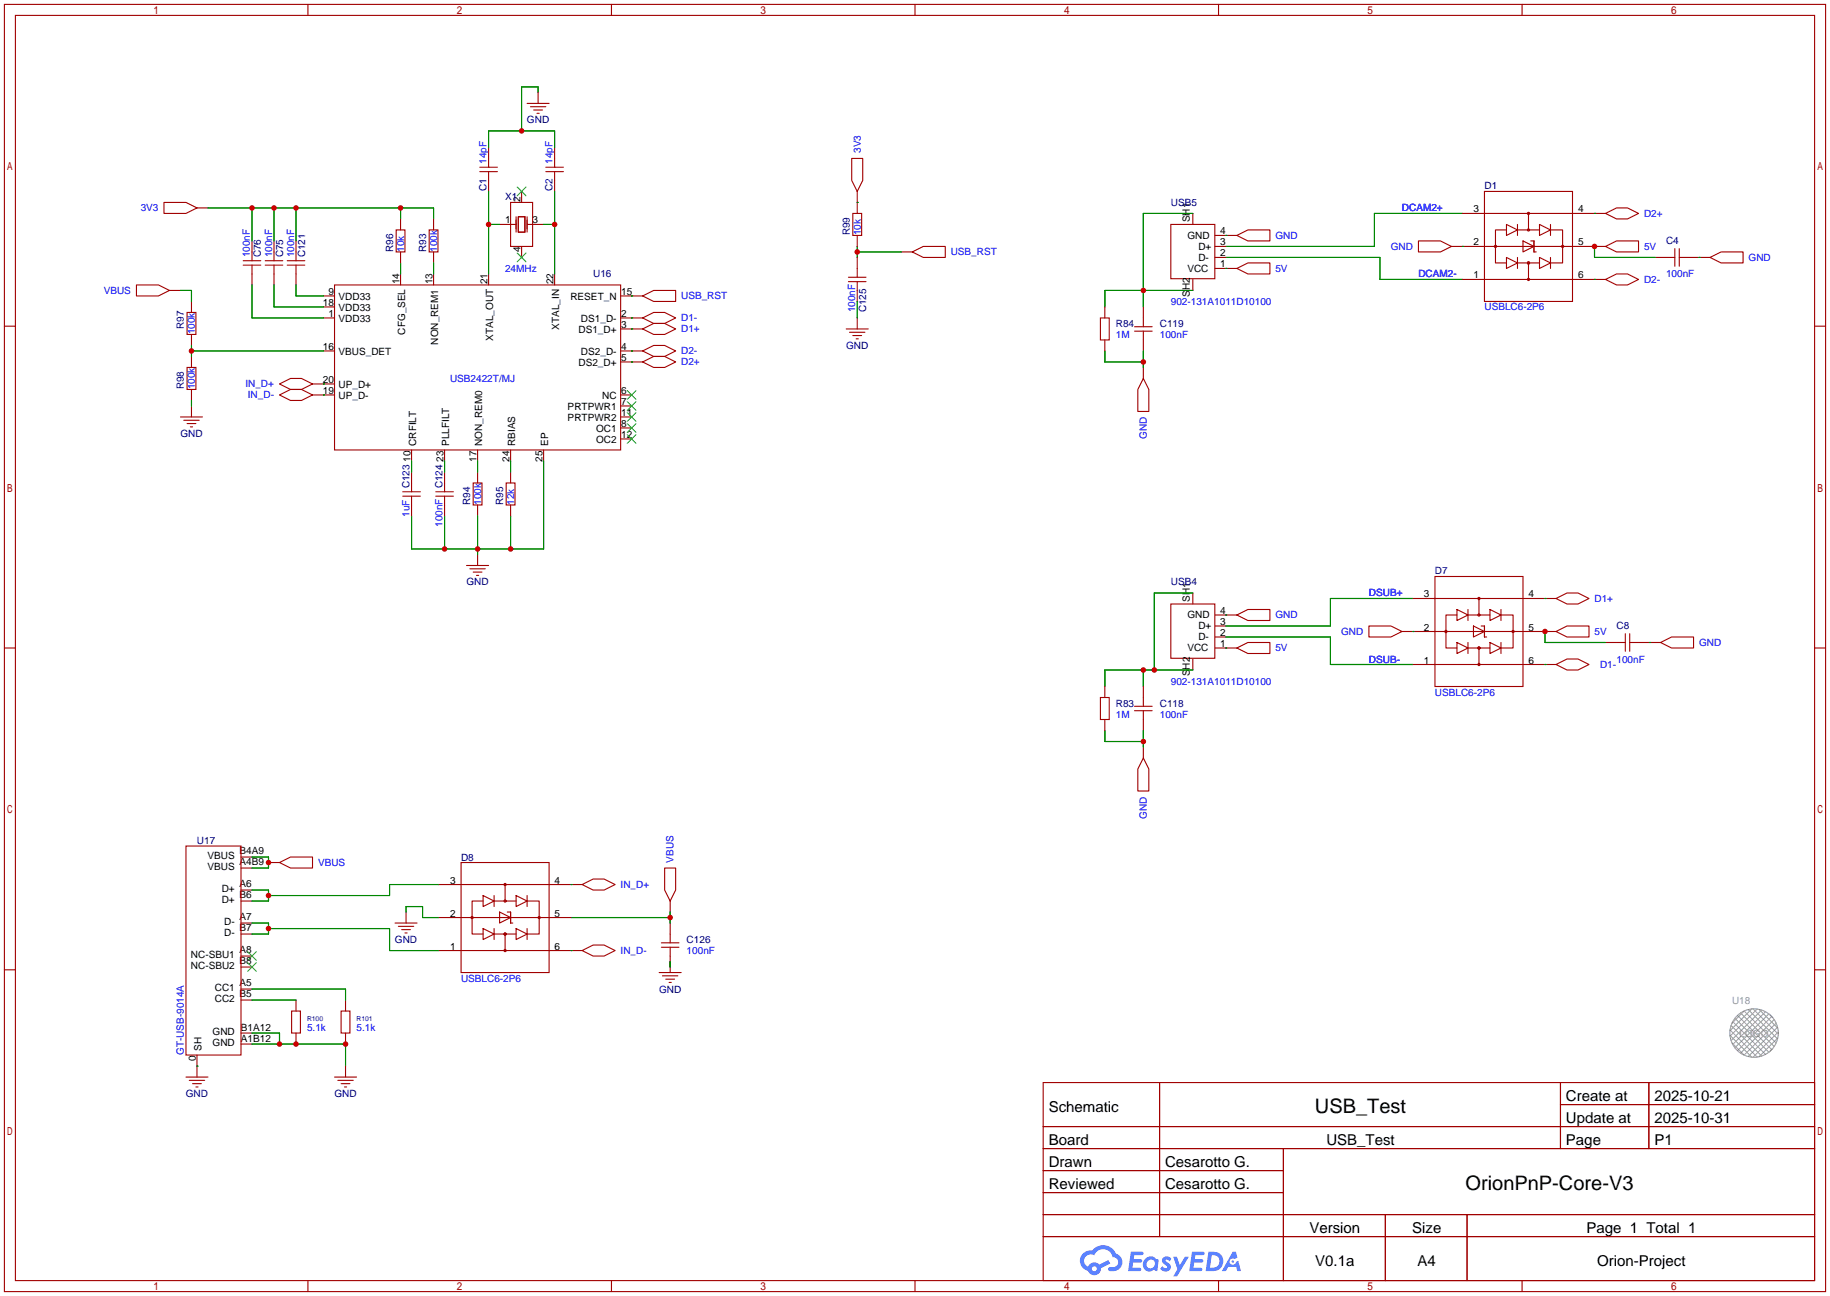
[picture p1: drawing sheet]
<svg xmlns="http://www.w3.org/2000/svg" width="422mm" height="299mm" viewBox="0 0 422 299" stroke-linecap="round" stroke-linejoin="round" font-family="sans-serif">
<g fill="none" stroke="#a10000" stroke-width=".25">
<path d="M1 1h420.4v297.2h-420.4zM3.6 3.6h415.2v292.1h-415.2zM71.1 1v2.6M141.1 1v2.6M211.2 1v2.6M281.3 1v2.6M351.3 1v2.6M1 75.3h2.6M418.8 75.3h2.6M1 149.6h2.6M418.8 149.6h2.6M1 223.9h2.6"/>
<path d="M418.8 223.9h2.6M240.8 249.9h178v45.8h-178zM267.7 249.9v35.6M360.2 249.9v15.3M360.2 255h58.6M380.6 249.9v15.3M240.8 260.1h178M240.8 265.2h178M240.8 270.3h55.4M240.8 275.3h55.4M296.2 265.2v30.5M71.1 295.7v2.5"/>
<path d="M141.1 295.7v2.5M211.2 295.7v2.5M240.8 280.4h178M240.8 285.5h178M281.3 295.7v2.5M319.8 280.4v15.3M338.6 280.4v15.3M351.3 295.7v2.5"/>
</g>
<g fill="#5487ff">
<path d="M268.5 290.3a1.3 1.3 0 0 1 1.9 .3l-.4 .6a.54 .54 0 0 0-1-.2l.2 .2a1.28 1.28 0 0 1 .8 2 1.53 1.53 0 0 1-2.2-.3l.5-.6 .8 .5a.31 .31 0 0 0 .3-.3 .31 .31 0 0 0-.2-.3 1.12 1.12 0 0 1-.7-1.9z"/>
<path d="M270.8 290.2h.8l.7 1.9 1.2-1.9h.9l-2.7 4.5h-.9l1-1.7z"/>
<path d="M261 289h2.3a.46 .46 0 0 1 .5 .1 .46 .46 0 0 1 .1 .5l-.3 .2h-1.8l-.1 .9h1.6a.4 .4 0 0 1 .3 .4 .4 .4 0 0 1-.4 .4h-1.6l-.2 1.2h1.4a.46 .46 0 0 1 .5 .1 .46 .46 0 0 1 .1 .5l-.4 .2h-2.6z"/>
<path d="M275.1 289h2.3a.47 .47 0 0 1 .5 .1 .47 .47 0 0 1 .1 .5l-.3 .2h-1.8l-.1 .9h1.6a.4 .4 0 0 1 .4 .4 .4 .4 0 0 1-.5 .4h-1.6l-.2 1.2h1.4a.46 .46 0 0 1 .5 .1 .46 .46 0 0 1 .1 .5l-.4 .2h-2.6z"/>
<path d="M284.5 289h.8l.3 1.3-.6 .4a.75 .75 0 0 0-1.1 .3 .75 .75 0 0 0 .5 1 .75 .75 0 0 0 .9-.6l.5-.3 .6 2.4h-.8l-.3-1h-1.8l-.5 1h-1z"/>
<path d="M278.9 289l-.6 4.5h1.4a2.27 2.27 0 0 0 2.7-2.3 2.27 2.27 0 0 0-2.7-2.2zM279.7 289.8a1.5 1.5 0 0 1 1.8 1.5 1.5 1.5 0 0 1-1.9 1.4h-.3z"/>
<path d="M264.4 290.6a1.6 1.6 0 0 0-.4 2.3 1.6 1.6 0 0 0 2.3 .2l.8 .4 .3-2.5-.1-.3h-.5a1.58 1.58 0 0 0-2.4-.1zM265 291.1a.99 .99 0 0 1 1.6 .6 .99 .99 0 0 1-1.3 1.1 .98 .98 0 0 1-.3-1.7z"/>
<path d="M250 289.4a2.37 2.37 0 0 0 1.1 4 1.54 1.54 0 0 0 1.8 1 1.54 1.54 0 0 0 1.2-1.6l2.2-1.1-.5-.8-2.1 1.1a1.57 1.57 0 0 0-2.6 .4 1.5 1.5 0 0 1-.7-2.1 1.5 1.5 0 0 1 2.2-.5 2.23 2.23 0 0 1 2.3-1.4 2.23 2.23 0 0 1 1.9 1.8 1.16 1.16 0 0 1 1.3 1.1 1.16 1.16 0 0 1-1.1 1.3h-.7a.47 .47 0 0 0-.5 .3 .47 .47 0 0 0 .4 .6 2.14 2.14 0 0 0 2.7-1.4 2.14 2.14 0 0 0-1.3-2.7 3.2 3.2 0 0 0-5.5-.7l-1.1 .1zM252 292.9a.6 .6 0 0 1 1.2 0 .6 .6 0 0 1-1.2 0z"/>
<circle cx="284.6" cy="291.3" r=".28"/>
</g>
<g fill="none" stroke="#a10000" stroke-width=".25">
<path d="M110.7 38.6h4.1M110.7 39.6h4.1M112.8 34v4.6M112.8 39.6v4.6M121.7 23.9h5M122.4 24.6h3.6M123.2 25.4h2M124 26.2h.5M124.2 21.3v2.6M126 38.6h4M126 39.6h4M128 34v4.6"/>
<path d="M128 39.6v4.6M196.6 36.6h2.5v5.1l-1.2 2.5-1.3-2.5zM37.8 46.7h5.1l2.6 1.3-2.6 1.3h-5.1zM45.5 48h2.5M58.2 55.6v4.6M63.2 55.6v4.6M68.3 55.6v4.6M91.4 53.1h2.1v5.1h-2.1zM92.5 50.5v2.6M92.5 58.2v2.5M99.1 53.1h2v5.1h-2zM100.1 50.5v2.6"/>
<path d="M100.1 58.2v2.5M115.3 51.8h3.8M117.9 46.7h5v10.2h-5zM119.1 50v3.6M119.6 50h1.6v3.6h-1.6zM120.4 44.2v2.5M120.4 56.9v2.5M121.7 50v3.6M121.7 51.8h3.8M196.8 49.3h2.1v5.1h-2.1zM197.9 44.2v5.1M197.9 54.4v2.5"/>
<path d="M197.9 59.4v4.6M208 58.2h2.6M210.6 58.2l2.5-1.3h5.1v2.5h-5.1zM270.3 51.8h10.1v12.5h-10.1zM275.3 49.3v2.5M280.4 54.4h5.1M280.4 56.9h2.6M280.4 59.4h2.6M285.5 54.4l2.5-1.3h5.1v2.5h-5.1zM327.4 55.6h5.1l2.5 1.3-2.5 1.3h-5.1zM335 56.9h35.6M337.6 49.3h33"/>
<path d="M342.6 44.2h20.4v25.4h-20.4zM347.7 59.4l2.6 1.3-2.6 1.3zM347.7 51.8l2.6 1.3-2.6 1.3zM347.7 53.1h-2.5v7.6h2.5M350.3 51.8v2.6M350.3 59.4v2.6M350.3 53.1h5M351.5 55.6l2.6 1.3-2.6 1.3zM352.8 49.3v3.8M353.3 55.6h.8v2.6h.5M355.3 59.4l2.6 1.3-2.6 1.3zM355.3 51.8l2.6 1.3-2.6 1.3z"/>
<path d="M357.6 53.1h3.1v7.6h-2.8M357.9 51.8v2.6M357.9 59.4v2.6M370.6 49.3l2.5-1.3h2.6l2.5 1.3-2.5 1.2h-2.6zM370.6 56.9l2.5-1.3h5.1v2.6h-5.1zM382 59.4h4.6M386.6 57.4v4.1M387.6 59.4h7.1M387.6 57.4v4.1M394.7 59.4l2.6-1.2h5v2.5h-5zM31.5 65.8h5.1l2.5 1.3-2.5 1.2h-5.1zM39.1 67.1h2.6"/>
<path d="M43.2 72.1h2v5.1h-2zM44.2 69.6v2.5M44.2 77.2v2.6M56.1 60.2h4.1M56.1 61.2h4.1M58.2 61.2v4.6M61.2 60.2h4.1M61.2 61.2h4.1M63.2 61.2v4.6M66.3 60.2h4.1M66.3 61.2h4.1M68.3 61.2v4.6"/>
<path d="M74.7 70.9h2.5M74.7 68.3h2.5M74.7 73.4h2.5M77.2 65.8h66.1v38.1h-66.1zM92.5 63.2v2.6M100.1 63.2v2.6M112.8 63.2v2.6M128 63.2v2.6M143.3 75.9h5M143.3 68.3h5M143.3 73.4h5M148.3 68.3l2.6-1.2h5.1v2.5h-5.1z"/>
<path d="M148.3 73.4l2.6-1.3h2.5l2.6 1.3-2.6 1.3h-2.5zM148.3 75.9l2.6-1.2h2.5l2.6 1.2-2.6 1.3h-2.5zM195.3 75.9h5.1M195.8 64h4.1M195.8 65h4.1M196.1 76.7h3.5M196.8 77.5h2.1M197.6 78.2h.5M197.9 65v4.6M197.9 73.4v2.5M254 73.4h2v5.1h-2zM255 70.9v2.5"/>
<path d="M255 78.5v2.5M261.9 76.5h4M261.9 75.4h4M263.9 70.9v4.5M263.9 76.5v4.5M275.3 64.5v2.6M280.4 62h5.1M285.5 62l2.5-1.3h5.1v2.5h-5.1zM337.6 64.5h33M350.3 60.7h5M352.8 60.7v3.8M370.6 64.5l2.5-1.3h2.6l2.5 1.3-2.5 1.3h-2.6z"/>
<path d="M41.7 96.3h5M42.4 97h3.6M43.2 84.8h2v5.1h-2zM43.2 97.8h2M43.9 98.6h.5M44.2 82.3v2.5M44.2 89.9v2.6M44.2 93.7v2.6M64.5 91.2l2.6-1.3h2.5l2.5 1.3-2.5 1.3h-2.5zM64.5 88.6l2.6-1.2h2.5l2.5 1.2-2.5 1.3h-2.5zM72.1 88.6h5.1M72.1 91.2h5.1"/>
<path d="M74.7 81h2.5M143.3 91.2h2.5M143.3 81h5M143.3 96.3h2.5M143.3 98.8h2.5M143.3 93.7h2.5M143.3 83.6h5M148.3 81l2.6-1.2h2.5l2.6 1.2-2.6 1.3h-2.5zM148.3 83.6l2.6-1.3h2.5l2.6 1.3-2.6 1.2h-2.5zM263.9 87.4l1.3 2.5v5.1h-2.6v-5.1zM263.9 84.8v2.6M93 114.6h4"/>
<path d="M93 113.5h4M95 103.9v2.5M95 109v4.5M95 114.6v4.5M100.6 114.6h4M100.6 113.5h4M102.6 103.9v2.5M102.6 109v4.5M102.6 114.6v4.5M109.2 111.5h2.1v5.1h-2.1zM110.2 103.9v2.5M110.2 109v2.5"/>
<path d="M110.2 116.6v2.5M116.8 111.5h2.1v5.1h-2.1zM117.9 103.9v2.5M117.9 109v2.5M117.9 116.6v2.5M125.5 103.9v2.5M143.3 101.3h2.5M107.7 130.6h5.1M108.5 131.3h3.5M109.2 132.1h2.1M110 132.8h.5M110.2 128v2.6"/>
<path d="M270.3 139.4h10.1v12.6h-10.1zM275.3 136.9v2.5M326.1 138.2h33.1M331.2 133.1h20.3v25.4h-20.3zM341.4 138.2v3.8M359.2 138.2l2.5-1.3h2.5l2.6 1.3-2.6 1.2h-2.5zM255 158.5v2.5M263.9 158.5v4.6M275.3 152.1v2.6M280.4 149.6h5.1M280.4 147.1h2.6M280.4 144.5h2.6"/>
<path d="M280.4 142h5.1M285.5 149.6l2.5-1.3h5.1v2.6h-5.1zM285.5 142l2.5-1.3h5.1v2.6h-5.1zM316 144.5h5.1l2.5 1.3-2.5 1.3h-5.1zM323.6 145.8h35.6M326.1 153.4h33.1M336.3 148.3l2.5 1.3-2.5 1.3zM336.3 140.7l2.5 1.3-2.5 1.3zM336.3 142h-2.5v7.6h2.5M338.8 149.6h5.1M338.8 142h5.1M338.8 140.7v2.6"/>
<path d="M338.8 148.3v2.6M340.1 144.5l2.5 1.3-2.5 1.3zM341.4 149.6v3.8M341.9 144.5h.7v2.6h.6M343.9 148.3l2.6 1.3-2.6 1.3zM343.9 140.7l2.6 1.3-2.6 1.3zM346.2 142h3v7.6h-2.7M346.5 140.7v2.6M346.5 148.3v2.6M359.2 153.4l2.5-1.3h2.5l2.6 1.3-2.6 1.3h-2.5zM359.2 145.8l2.5-1.3h5.1v2.6h-5.1zM370.6 148.3h4.6"/>
<path d="M375.2 146.3v4.1M376.2 148.3h7.1M376.2 146.3v4.1M383.3 148.3l2.5-1.2h5.1v2.5h-5.1zM254 161h2v5.1h-2zM255 166.1v2.6M261.9 164.1h4M261.9 163.1h4M263.9 175l1.3 2.5v5.1h-2.6v-5.1zM263.9 164.1v4.6M263.9 172.5v2.5M42.9 195.3h12.7v48.3h-12.7z"/>
<path d="M55.6 197.9h2.6M62 199.1h2.5M64.5 199.1l2.6-1.2h5v2.5h-5zM106.4 199.1h20.3v25.4h-20.3zM55.6 200.4h2.6M55.6 205.5h2.6M55.6 215.6h2.6M55.6 213.1h2.6M55.6 208h2.6M91.2 213.1h5.1M91.9 213.9h3.6M92.7 214.6h2"/>
<path d="M93.5 215.4h.5M93.7 210.6v2.5M101.3 219.5h33.1M101.3 204.2h33.1M101.3 211.8h30.5M111.5 214.4l2.5 1.2-2.5 1.3zM111.5 206.8l2.5 1.2-2.5 1.3zM111.5 208h-2.5v7.6h2.5M114 215.6h5.1M114 208h5.1M114 206.8v2.5M114 214.4v2.5"/>
<path d="M115.3 210.6l2.6 1.2-2.6 1.3zM116.6 204.2v3.8M116.6 215.6v3.9M117.1 210.6h.8v2.5h.5M119.1 214.4l2.6 1.2-2.6 1.3zM119.1 206.8l2.6 1.2-2.6 1.3zM121.4 208h3.1v7.6h-2.8M121.7 206.8v2.5M121.7 214.4v2.5M134.4 219.5l2.5-1.3h2.5l2.6 1.3-2.6 1.2h-2.5zM134.4 204.2l2.5-1.3h2.5l2.6 1.3-2.6 1.3h-2.5zM152.7 218.7h4"/>
<path d="M152.7 217.7h4M153.4 200.4h2.6v5.1l-1.3 2.5-1.3-2.5zM154.7 208v2.6M154.7 213.1v4.6M154.7 218.7v5.8M55.6 220.7h2.6M55.6 230.9h2.6M55.6 238.5h2.6M55.6 228.3h2.6M55.6 223.3h2.6M67.3 233.4h2v5.1h-2zM68.3 230.9v2.5"/>
<path d="M68.3 238.5v2.5M78.7 233.4h2.1v5.1h-2.1zM79.8 230.9v2.5M79.8 238.5v2.5M152.1 224.5h5.1M152.9 225.3h3.6M153.7 226.1h2M154.4 226.8h.5M42.9 248.7h5.1M43.7 249.4h3.5M44.4 250.2h2.1M45.2 251h.5"/>
<path d="M45.5 243.6v5.1M55.6 241h2.6M77.2 248.7h5.1M78 249.4h3.5M78.7 250.2h2.1M79.5 251h.5M79.8 246.1v2.6"/>
<circle cx="345.2" cy="56.9" r=".25"/>
<circle cx="352.8" cy="53.1" r=".25"/>
<circle cx="352.8" cy="49.3" r=".25"/>
<circle cx="360.7" cy="56.9" r=".25"/>
<circle cx="352.8" cy="64.5" r=".25"/>
<circle cx="352.8" cy="60.7" r=".25"/>
<circle cx="341.4" cy="138.2" r=".25"/>
<circle cx="333.8" cy="145.8" r=".25"/>
<circle cx="341.4" cy="153.4" r=".25"/>
<circle cx="341.4" cy="142" r=".25"/>
<circle cx="341.4" cy="149.6" r=".25"/>
<circle cx="349.2" cy="145.8" r=".25"/>
<circle cx="109" cy="211.8" r=".25"/>
<circle cx="116.6" cy="208" r=".25"/>
<circle cx="116.6" cy="215.6" r=".25"/>
<circle cx="116.6" cy="219.5" r=".25"/>
<circle cx="116.6" cy="204.2" r=".25"/>
<circle cx="124.5" cy="211.8" r=".25"/>
</g>
<g fill="none" stroke="#008700" stroke-width=".25">
<path d="M112.8 34v-3.8h15.2v3.8M124.2 21.3v-1.2h-3.8v10.1M48 48h52.1v2.5M58.2 48v7.6M63.2 48v7.6M68.3 48v7.6M92.5 48v2.5M112.8 44.2v19M112.8 51.8h2.5M125.5 51.8h2.5M128 44.2v19M197.9 46.7h.1"/>
<path d="M197.9 58.2h10.1M197.9 56.9v2.5M275.3 49.3h-11.4v21.6M283 54.4h.1M283 59.4h35.5v5.1h19.1M337.6 56.9h.1M337.6 49.3h-20.4v7.6h-34.2M368 49.3h.1M368 56.9v2.5h14M392.2 59.4h.1M41.7 67.1h2.5v2.5M44.2 79.8v2.5"/>
<path d="M58.2 65.8v7.6h16.5M63.2 65.8v5.1h11.5M68.3 65.8v2.5h6.4M92.5 60.7v2.5M100.1 60.7v2.5M145.8 68.3h.1M145.8 75.9h.1M145.8 73.4h.1M197.9 69.6v3.8M275.3 67.1h-20.3v3.8M283 62h.1M368 64.5h.1"/>
<path d="M44.2 92.5v1.2M44.2 81h30.5M74.7 88.6h.1M74.7 91.2h.1M145.8 83.6h.1M145.8 81h.1M255 81v2.6h8.9M263.9 81v3.8M95 106.4v2.6M102.6 106.4v2.6M102.6 119.1v7.6M110.2 106.4v2.6"/>
<path d="M110.2 119.1v8.9M117.9 106.4v2.6M117.9 119.1v7.6M125.5 106.4v20.3h-30.5v-7.6M275.3 136.9h-8.9v17.8M326.1 138.2h-19v6.3h-24.1M356.6 138.2h.1M263.9 154.7v3.8M275.3 154.7h-20.3v3.8M283 149.6h.1M283 142h.1M283 147.1h24.1v6.3h19"/>
<path d="M326.1 145.8h.1M356.6 153.4h.1M356.6 145.8v2.5h14M380.7 148.3h.1M255 168.7v2.5h8.9M263.9 168.7v3.8M58.2 197.9h3.8v2.5h-3.8M58.2 205.5h3.8v2.5h-3.8M58.2 213.1h3.8v2.5h-3.8M62 214.4h27.9v5.1h11.4M93.7 210.6v-1.3h3.8v2.5h3.8M101.3 204.2h-11.4v2.6h-27.9"/>
<path d="M131.8 219.5h.1M131.8 204.2h.1M131.8 211.8h22.9M154.7 210.6v2.5M58.2 230.9h10.1M58.2 228.3h21.6v2.6M58.2 238.5h6.3v2.5M154.7 222v1.3M45.5 246.1h.1M58.2 241h21.6v5.1"/>
</g>
<g fill="none" stroke="#3c3" stroke-width=".25">
<path d="M119.4 58.4l2 2.1M119.4 43.2l2 2M121.4 58.4l-2 2.1M121.4 43.2l-2 2M144.8 95.2l2 2.1M144.8 97.8l2 2M144.8 92.7l2 2M144.8 90.2l2 2M146.8 95.2l-2 2.1M146.8 97.8l-2 2M146.8 92.7l-2 2M146.8 90.2l-2 2"/>
<path d="M144.8 100.3l2 2.1M146.8 100.3l-2 2.1M57.1 219.7l2.1 2M59.2 219.7l-2.1 2M57.1 222.2l2.1 2.1M59.2 222.2l-2.1 2.1"/>
</g>
<g fill="none" stroke="#999" stroke-width=".23">
<path d="M399.3 239l5 5.1M399.3 237.8l6.3 6.2M399.6 236.8l7 7M400 235.9l7.5 7.5M400.4 235.1l7.9 7.8M401.1 234.4l7.9 7.9M401.8 233.9l7.7 7.7M402.6 233.4l7.4 7.4M402.6 233.4l-2.8 2.9M403.5 233.1l6.8 6.8M404.3 232.9l-5 5.1M404.6 232.9l5.9 5.9"/>
<path d="M405.6 233l-6.3 6.2M406 233l4.3 4.4M406.6 233.2l-7 7.1M407.5 233.6l-7.5 7.5M408.3 234.1l-7.9 7.8M408.5 234.2l.6 .7M409 234.7l-7.9 7.9M409.5 235.4l-7.7 7.7M410 236.2l-7.4 7.4M410.3 237.1l-6.8 6.8M410.3 239.6l-4.3 4.4M410.5 238.3l-5.9 5.8"/>
<path d="M399.8 240.8l2.8 2.8M409.1 242.1l-.6 .7"/>
</g>
<circle cx="404.9" cy="238.5" r="5.6" fill="none" stroke="#999" stroke-width=".25"/>
<g fill="#c00">
<circle cx="197.9" cy="58.2" r=".63"/>
<circle cx="58.2" cy="48" r=".63"/>
<circle cx="63.2" cy="48" r=".63"/>
<circle cx="68.3" cy="48" r=".63"/>
<circle cx="92.5" cy="48" r=".63"/>
<circle cx="112.8" cy="51.8" r=".63"/>
<circle cx="128" cy="51.8" r=".63"/>
<circle cx="120.4" cy="30.2" r=".63"/>
<circle cx="110.2" cy="126.7" r=".63"/>
<circle cx="117.9" cy="126.7" r=".63"/>
<circle cx="102.6" cy="126.7" r=".63"/>
<circle cx="44.2" cy="81" r=".63"/>
<circle cx="368" cy="56.9" r=".63"/>
<circle cx="356.6" cy="145.8" r=".63"/>
<circle cx="263.9" cy="154.7" r=".63"/>
<circle cx="266.4" cy="154.7" r=".63"/>
<circle cx="263.9" cy="171.2" r=".63"/>
<circle cx="263.9" cy="67.1" r=".63"/>
<circle cx="263.9" cy="83.6" r=".63"/>
<circle cx="62" cy="206.8" r=".63"/>
<circle cx="62" cy="214.4" r=".63"/>
<circle cx="62" cy="199.1" r=".63"/>
<circle cx="64.5" cy="241" r=".63"/>
<circle cx="68.3" cy="241" r=".63"/>
<circle cx="79.8" cy="241" r=".63"/>
<circle cx="154.7" cy="211.8" r=".63"/>
</g>
<g font-size="4.6">
<text x="303.5" y="257">USB_Test</text>
<text x="338.3" y="274.8">OrionPnP-Core-V3</text>
</g>
<g font-size="3.5">
<text x="242.1" y="256.7">Schematic</text>
<text x="361.5" y="254.2">Create at</text>
<text x="381.9" y="254.2">2025-10-21</text>
<text x="361.5" y="259.2">Update at</text>
<text x="381.9" y="259.2">2025-10-31</text>
<text x="242.1" y="264.3">Board</text>
<text x="242.1" y="269.4">Drawn</text>
<text x="268.9" y="269.4">Cesarotto G.</text>
<text x="306.2" y="264.3">USB_Test</text>
<text x="361.5" y="264.3">Page</text>
<text x="381.9" y="264.3">P1</text>
<text x="242.1" y="274.5">Reviewed</text>
<text x="268.9" y="274.5">Cesarotto G.</text>
<text x="302.3" y="284.6">Version</text>
<text x="326" y="284.6">Size</text>
<text x="366.2" y="284.6">Page 1 Total 1</text>
<text x="303.6" y="292.3">V0.1a</text>
<text x="327.2" y="292.3">A4</text>
<text x="368.7" y="292.3">Orion-Project</text>
</g>
<g font-size="2.3" fill="#000080">
<text x="121.6" y="28.5">GND</text>
<text x="112.3" y="44.2" transform="rotate(-90 112.3 44.2)">C1</text>
<text x="116.6" y="46.3">X1</text>
<text x="127.6" y="44.2" transform="rotate(-90 127.6 44.2)">C2</text>
<text x="270.3" y="47.5">USB5</text>
<text x="342.6" y="43.7">D1</text>
<text x="60.2" y="59.4" transform="rotate(-90 60.2 59.4)">C76</text>
<text x="65.3" y="59.4" transform="rotate(-90 65.3 59.4)">C75</text>
<text x="70.4" y="59.4" transform="rotate(-90 70.4 59.4)">C121</text>
<text x="90.7" y="58.2" transform="rotate(-90 90.7 58.2)">R96</text>
<text x="98.3" y="58.2" transform="rotate(-90 98.3 58.2)">R93</text>
<text x="196.1" y="54.4" transform="rotate(-90 196.1 54.4)">R99</text>
<text x="384.6" y="56.4">C4</text>
<text x="136.9" y="64.1">U16</text>
<text x="42.5" y="75.9" transform="rotate(-90 42.5 75.9)">R97</text>
<text x="199.9" y="72.1" transform="rotate(-90 199.9 72.1)">C125</text>
<text x="257.6" y="75.5">R84</text>
<text x="267.7" y="75.5">C119</text>
<text x="195.3" y="80.6">GND</text>
<text x="42.5" y="89.9" transform="rotate(-90 42.5 89.9)">R98</text>
<text x="41.6" y="100.9">GND</text>
<text x="94.5" y="112.8" transform="rotate(-90 94.5 112.8)">C123</text>
<text x="102.2" y="112.8" transform="rotate(-90 102.2 112.8)">C124</text>
<text x="108.5" y="116.6" transform="rotate(-90 108.5 116.6)">R94</text>
<text x="116.1" y="116.6" transform="rotate(-90 116.1 116.6)">R95</text>
<text x="107.7" y="135.2">GND</text>
<text x="270.3" y="135.2">USB4</text>
<text x="331.2" y="132.6">D7</text>
<text x="373.1" y="145.3">C8</text>
<text x="257.6" y="163.1">R83</text>
<text x="267.7" y="163.1">C118</text>
<text x="45.5" y="194.9">U17</text>
<text x="106.4" y="198.7">D8</text>
<text x="91.2" y="217.7">GND</text>
<text x="158.5" y="217.7">C126</text>
<text x="152.1" y="229.2">GND</text>
<text x="42.9" y="253.3">GND</text>
<text x="77.2" y="253.3">GND</text>
</g>
<g font-size="2.3" fill="#00f">
<text x="198.7" y="35.3" transform="rotate(-90 198.7 35.3)">3V3</text>
<text x="112.3" y="37.8" transform="rotate(-90 112.3 37.8)">14pF</text>
<text x="127.6" y="37.8" transform="rotate(-90 127.6 37.8)">14pF</text>
<text x="32.5" y="48.8">3V3</text>
<text x="323.6" y="48.8">DCAM2+</text>
<text x="379.5" y="50.1">D2+</text>
<text x="57.7" y="59.4" transform="rotate(-90 57.7 59.4)">100nF</text>
<text x="62.8" y="59.4" transform="rotate(-90 62.8 59.4)">100nF</text>
<text x="67.9" y="59.4" transform="rotate(-90 67.9 59.4)">100nF</text>
<text x="93.3" y="58.2" transform="rotate(-90 93.3 58.2)">10k</text>
<text x="100.9" y="58.2" transform="rotate(-90 100.9 58.2)">100k</text>
<text x="198.7" y="54.4" transform="rotate(-90 198.7 54.4)">10k</text>
<text x="219.5" y="59">USB_RST</text>
<text x="294.4" y="55.2">GND</text>
<text x="321" y="57.7">GND</text>
<text x="379.5" y="57.7">5V</text>
<text x="116.6" y="62.8">24MHz</text>
<text x="294.4" y="62.8">5V</text>
<text x="327.4" y="64.1">DCAM2-</text>
<text x="379.5" y="65.3">D2-</text>
<text x="384.6" y="64.1">100nF</text>
<text x="403.6" y="60.2">GND</text>
<text x="23.9" y="67.9">VBUS</text>
<text x="157.2" y="69.1">USB_RST</text>
<text x="270.3" y="70.4">902-131A1011D10100</text>
<text x="342.6" y="71.7">USBLC6-2P6</text>
<text x="45" y="77.2" transform="rotate(-90 45 77.2)">100k</text>
<text x="157.2" y="74.2">D1-</text>
<text x="157.2" y="76.8">D1+</text>
<text x="197.4" y="72.1" transform="rotate(-90 197.4 72.1)">100nF</text>
<text x="157.2" y="81.8">D2-</text>
<text x="257.6" y="78">1M</text>
<text x="267.7" y="78">100nF</text>
<text x="45" y="89.9" transform="rotate(-90 45 89.9)">100k</text>
<text x="56.6" y="89.5">IN_D+</text>
<text x="103.9" y="88.2">USB2422T/MJ</text>
<text x="157.2" y="84.4">D2+</text>
<text x="57.2" y="92">IN_D-</text>
<text x="264.7" y="101.4" transform="rotate(-90 264.7 101.4)">GND</text>
<text x="94.5" y="119.3" transform="rotate(-90 94.5 119.3)">1uF</text>
<text x="111" y="116.6" transform="rotate(-90 111 116.6)">100k</text>
<text x="118.7" y="116.6" transform="rotate(-90 118.7 116.6)">12k</text>
<text x="102.2" y="121.7" transform="rotate(-90 102.2 121.7)">100nF</text>
<text x="316" y="137.7">DSUB+</text>
<text x="294.4" y="142.8">GND</text>
<text x="368" y="139">D1+</text>
<text x="309.6" y="146.6">GND</text>
<text x="368" y="146.6">5V</text>
<text x="392.2" y="149.1">GND</text>
<text x="294.4" y="150.4">5V</text>
<text x="316" y="153">DSUB-</text>
<text x="369.3" y="154.2">D1-</text>
<text x="373.1" y="153">100nF</text>
<text x="270.3" y="158">902-131A1011D10100</text>
<text x="331.2" y="160.6">USBLC6-2P6</text>
<text x="257.6" y="165.7">1M</text>
<text x="267.7" y="165.7">100nF</text>
<text x="264.7" y="189" transform="rotate(-90 264.7 189)">GND</text>
<text x="73.4" y="199.9">VBUS</text>
<text x="155.5" y="199.1" transform="rotate(-90 155.5 199.1)">VBUS</text>
<text x="143.3" y="205">IN_D+</text>
<text x="143.3" y="220.3">IN_D-</text>
<text x="158.5" y="220.3">100nF</text>
<text x="106.4" y="226.6">USBLC6-2P6</text>
<text x="70.9" y="238">5.1k</text>
<text x="82.3" y="238">5.1k</text>
<text x="42.5" y="243.6" transform="rotate(-90 42.5 243.6)">GT-USB-9014A</text>
</g>
<g font-size="2.3">
<text x="120.2" y="46.7" transform="rotate(-90 120.2 46.7)">2</text>
<text x="116.6" y="51.6">1</text>
<text x="122.9" y="51.6">3</text>
<text x="274.6" y="51.3" transform="rotate(-90 274.6 51.3)">SH1</text>
<text x="340.1" y="49">3</text>
<text x="364.2" y="49">4</text>
<text x="120.2" y="58.2" transform="rotate(-90 120.2 58.2)">4</text>
<text x="274.1" y="55.1">GND</text>
<text x="276.6" y="57.7">D+</text>
<text x="281.7" y="59.2">2</text>
<text x="281.7" y="56.7">3</text>
<text x="281.7" y="54.1">4</text>
<text x="340.1" y="56.7">2</text>
<text x="364.2" y="56.7">5</text>
<text x="92.2" y="65.7" transform="rotate(-90 92.2 65.7)">14</text>
<text x="99.8" y="65.7" transform="rotate(-90 99.8 65.7)">13</text>
<text x="112.5" y="65.7" transform="rotate(-90 112.5 65.7)">21</text>
<text x="127.8" y="65.7" transform="rotate(-90 127.8 65.7)">22</text>
<text x="274.1" y="62.8">VCC</text>
<text x="276.6" y="60.2">D-</text>
<text x="281.7" y="61.7">1</text>
<text x="340.1" y="64.3">1</text>
<text x="364.2" y="64.3">6</text>
<text x="74.5" y="70.6">18</text>
<text x="75.8" y="68.1">9</text>
<text x="78.2" y="71.9">VDD33</text>
<text x="78.2" y="69.4">VDD33</text>
<text x="131.7" y="69.4">RESET_N</text>
<text x="143.4" y="68.1">15</text>
<text x="274.6" y="68.5" transform="rotate(-90 274.6 68.5)">SH2</text>
<text x="75.8" y="73.2">1</text>
<text x="78.2" y="74.4">VDD33</text>
<text x="93.5" y="77.2" transform="rotate(-90 93.5 77.2)">CFG_SEL</text>
<text x="129.1" y="76.1" transform="rotate(-90 129.1 76.1)">XTAL_IN</text>
<text x="133.5" y="77">DS1_D+</text>
<text x="134.1" y="74.4">DS1_D-</text>
<text x="143.4" y="75.7">3</text>
<text x="143.4" y="73.2">2</text>
<text x="74.5" y="80.8">16</text>
<text x="78.2" y="82.1">VBUS_DET</text>
<text x="101.1" y="79.6" transform="rotate(-90 101.1 79.6)">NON_REM1</text>
<text x="113.8" y="78.7" transform="rotate(-90 113.8 78.7)">XTAL_OUT</text>
<text x="134.1" y="82.1">DS2_D-</text>
<text x="143.4" y="83.3">5</text>
<text x="143.4" y="80.8">4</text>
<text x="74.5" y="88.4">20</text>
<text x="78.2" y="89.7">UP_D+</text>
<text x="133.5" y="84.6">DS2_D+</text>
<text x="74.5" y="91">19</text>
<text x="78.2" y="92.2">UP_D-</text>
<text x="131" y="94.8">PRTPWR1</text>
<text x="139" y="92.2">NC</text>
<text x="143.4" y="93.5">7</text>
<text x="143.4" y="91">6</text>
<text x="131" y="97.3">PRTPWR2</text>
<text x="137.6" y="99.8">OC1</text>
<text x="143.4" y="101.1">12</text>
<text x="143.4" y="96">11</text>
<text x="143.4" y="98.6">8</text>
<text x="94.8" y="106.6" transform="rotate(-90 94.8 106.6)">10</text>
<text x="96" y="102.9" transform="rotate(-90 96 102.9)">CRFILT</text>
<text x="102.4" y="106.6" transform="rotate(-90 102.4 106.6)">23</text>
<text x="103.7" y="102.9" transform="rotate(-90 103.7 102.9)">PLLFILT</text>
<text x="110" y="106.6" transform="rotate(-90 110 106.6)">17</text>
<text x="111.3" y="102.9" transform="rotate(-90 111.3 102.9)">NON_REM0</text>
<text x="117.6" y="106.6" transform="rotate(-90 117.6 106.6)">24</text>
<text x="118.9" y="102.9" transform="rotate(-90 118.9 102.9)">RBIAS</text>
<text x="125.2" y="106.6" transform="rotate(-90 125.2 106.6)">25</text>
<text x="126.5" y="102.9" transform="rotate(-90 126.5 102.9)">EP</text>
<text x="137.6" y="102.4">OC2</text>
<text x="328.7" y="137.9">3</text>
<text x="352.8" y="137.9">4</text>
<text x="274.1" y="142.8">GND</text>
<text x="274.6" y="139" transform="rotate(-90 274.6 139)">SH1</text>
<text x="281.7" y="141.8">4</text>
<text x="276.6" y="147.9">D-</text>
<text x="276.6" y="145.3">D+</text>
<text x="281.7" y="149.4">1</text>
<text x="281.7" y="146.8">2</text>
<text x="281.7" y="144.3">3</text>
<text x="328.7" y="145.6">2</text>
<text x="352.8" y="145.6">5</text>
<text x="274.1" y="150.4">VCC</text>
<text x="328.7" y="153.2">1</text>
<text x="352.8" y="153.2">6</text>
<text x="274.6" y="156.2" transform="rotate(-90 274.6 156.2)">SH2</text>
<text x="55.3" y="197.1">B4A9</text>
<text x="47.9" y="198.4">VBUS</text>
<text x="47.9" y="201">VBUS</text>
<text x="55.3" y="199.7">A4B9</text>
<text x="103.9" y="204">3</text>
<text x="128" y="204">4</text>
<text x="51.2" y="206">D+</text>
<text x="51.2" y="208.6">D+</text>
<text x="55.3" y="204.8">A6</text>
<text x="55.3" y="207.3">B6</text>
<text x="51.8" y="213.7">D-</text>
<text x="55.3" y="214.9">B7</text>
<text x="55.3" y="212.4">A7</text>
<text x="103.9" y="211.6">2</text>
<text x="128" y="211.6">5</text>
<text x="44.1" y="221.3">NC-SBU1</text>
<text x="51.8" y="216.2">D-</text>
<text x="55.3" y="220">A8</text>
<text x="103.9" y="219.2">1</text>
<text x="128" y="219.2">6</text>
<text x="44.1" y="223.8">NC-SBU2</text>
<text x="55.3" y="227.6">A5</text>
<text x="55.3" y="222.5">B8</text>
<text x="49.6" y="231.4">CC2</text>
<text x="49.6" y="228.9">CC1</text>
<text x="55.3" y="230.2">B5</text>
<text x="49.1" y="239.1">GND</text>
<text x="55.6" y="238">B1A12</text>
<text x="45.2" y="245" transform="rotate(-90 45.2 245)">0</text>
<text x="46.5" y="242.6" transform="rotate(-90 46.5 242.6)">SH</text>
<text x="49.1" y="241.6">GND</text>
<text x="55.6" y="240.6">A1B12</text>
</g>
<g font-size="2.3" fill="#999">
<text x="399.8" y="231.7">U18</text>
<text x="401.5" y="239.3">LOGO</text>
</g>
<g font-size="1.6" fill="#000080">
<text x="70.9" y="235.7">R100</text>
<text x="82.3" y="235.7">R101</text>
</g>
</svg>
